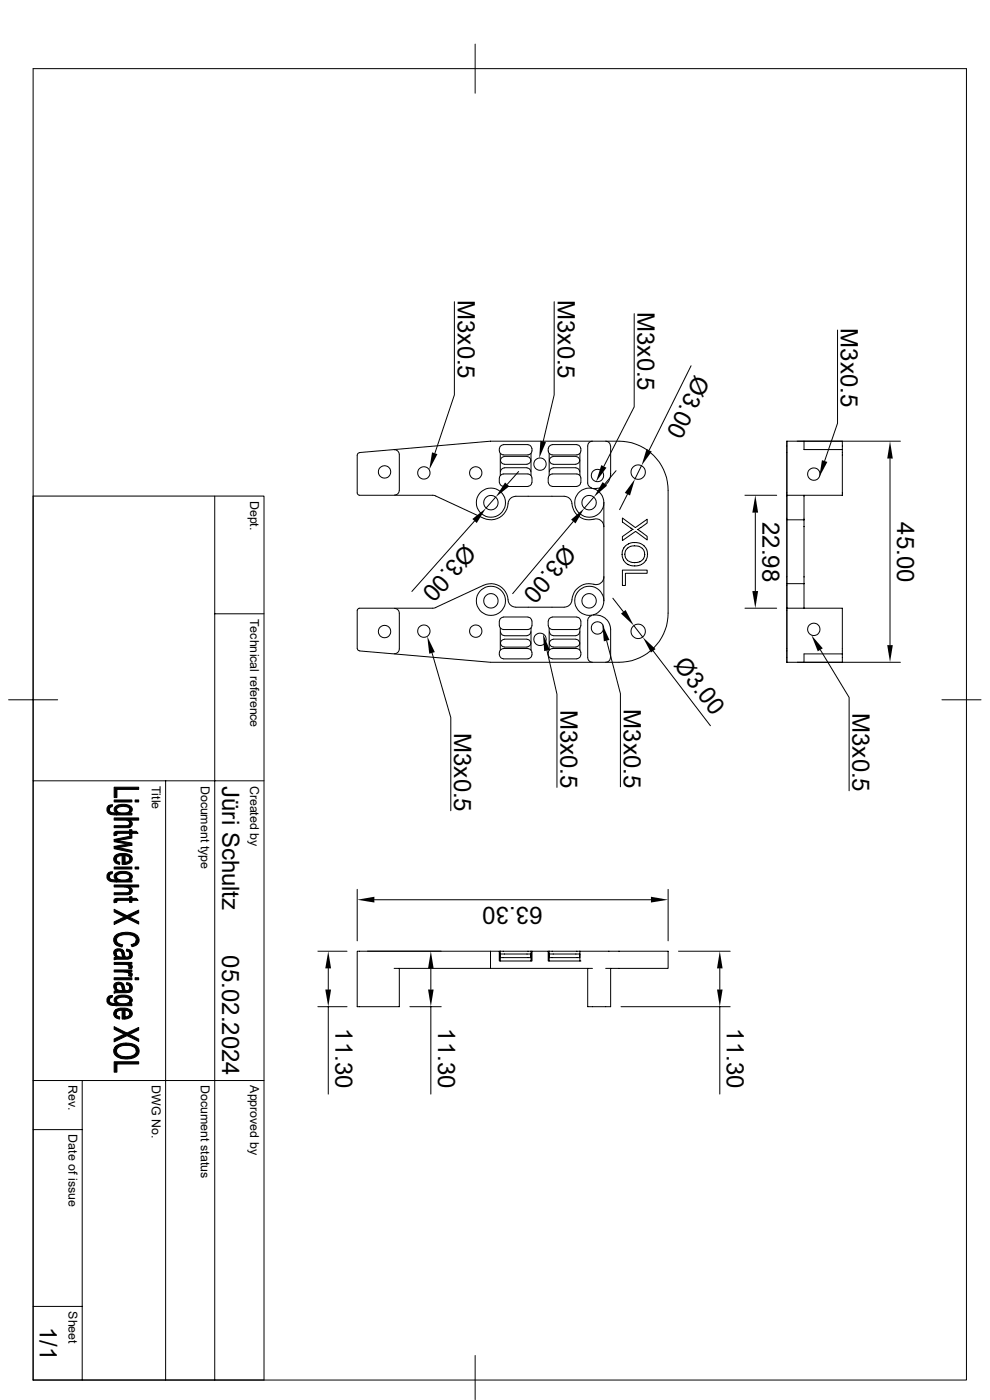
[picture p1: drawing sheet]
<svg xmlns="http://www.w3.org/2000/svg" width="210mm" height="297mm" viewBox="0 0 210 297" stroke-linecap="round" stroke-linejoin="round" font-family="sans-serif">
<g fill="none" stroke="#000" stroke-width=".21">
<path d="M7 14.6h198v278.2h-198zM100.8 9.4v10.4M96.4 64v19.8l-4.2 12.4M117.6 64v19.8l-2.4 9.8M134.5 66.5v19.8l-6.4 12.6M146.6 77.6l-8.9 17.9M177.7 70v19.8l-2.8 8M76.2 96.1l-.3 .1-.1 .4v8l.3 .4 15.8 .1 10.7 4.8M76.2 96l27.9-2.4h21.6a40.2 40.2 0 0 1 7.4 .2 10.5 10.5 0 0 1 8.6 10.2v26.1a10.4 10.4 0 0 1-10.4 10.4h-27.2l-27.9-2.4M83.6 95.4l.8 .3 .3 .7v7.6l-.3 .7-.7 .3M105.9 95.2v.5M106 95.7a.79 .79 0 0 0 .8 .8"/>
<path d="M106.1 96.2v4.6M106.3 97.2l.7-.4 4.8 .1a.8 .8 0 0 1 .8 .8 .8 .8 0 0 1-.8 .8h-4.8a.83 .83 0 0 1-.7-1.3zM106.8 94.4l-.7 .3-.1 .5M106.8 96.5h5.2M106.8 94.3h5.2M107 99.3l-.6 .2-.2 .6M107 99.2h4.8M111.8 99.3l.4 .1 .4 .7M112 94.4l.4 .1 .4 .7M112.6 96.2v4.6M112.8 95.7a.79 .79 0 0 1-.8 .8M112.9 95.2v.5"/>
<path d="M116.3 95.2v.5M116.3 95.7a.79 .79 0 0 0 .8 .8M116.5 96.2v4.6M116.7 97.2l.6-.4 4.9 .1a.83 .83 0 0 1 .8 .8 .83 .83 0 0 1-.8 .8h-4.9a.83 .83 0 0 1-.6-1.3zM117.1 94.4l-.6 .3-.2 .5M117.1 96.5h5.3M117.1 94.3h5.3M117.3 99.3l-.6 .4-.2 .4M117.3 99.2h4.9M122.2 99.3l.4 .1 .4 .7M122.4 94.4l.4 .1 .4 .7M123 96.2v4.6"/>
<path d="M123.2 95.7a.79 .79 0 0 1-.8 .8M123.2 95.2v.5M125.7 93.6l-.7 .3-.3 .7v7.9l.2 .6 .6 .4M128.5 93.6l.7 .3 .3 .7M129.5 94.6v6.2l-.3 1.1-.4 .7-.7 .6-1.1 .4h-1.1M130.7 99.9l-2.4 2.8M136.1 98.8l-1.4 2.8M166.9 93.6h3.7v1.8h8.1M166.9 93.6v1M166.9 93.6l.1 46.9M169.1 93.6h21.9M178.7 93.6v11.5h-11.8v-9.1"/>
<path d="M188.8 97.3v39.6M7 105.2h49v187.6h-49M45.6 105.2v187.6M100.7 110.5l-13.3 15M102.6 109.9a3.7 3.7 0 0 0 5.2-3.4l.3-.5 .4-.5 .9-.2h10.2a1.84 1.84 0 0 1 1.8 2.1 3.7 3.7 0 0 0 5 2.7 1.7 1.7 0 0 1 1.7 1.6M105.2 105.5l-2.1 2.3M105.9 101.4v1M106 102.4l.2 .5 .6 .3M106.8 100.5h5.2M106.8 100.6a.79 .79 0 0 0-.8 .8M106.8 103.2h5.2M110 100l-2.4 2.7"/>
<path d="M112 100.6a.79 .79 0 0 1 .8 .8M112.8 102.4l-.1 .4-.7 .4M112.9 101.4v1M116.3 101.4v1M116.3 102.4l.4 .6 .4 .2M117.1 100.6a.79 .79 0 0 0-.8 .8M117.1 100.5h5.3M117.1 103.2h5.3M121.6 110.6l-12.8 15.3M122.4 100.6a.79 .79 0 0 1 .8 .8M123.2 102.4l-.1 .4-.7 .4M123.2 101.4v1"/>
<path d="M126 105.5l-2 2.3M128.1 106.6v20.9M132 109.9l2.8 2 2.5-1.7v.8l-2 1.4 2 1.4v.8l-2.5-1.9-2.8 2v-.9l2.3-1.5-2.3-1.6zM132.5 116l.5-.4a2.96 2.96 0 0 1 2.4-.4h.1a2.38 2.38 0 0 1 1.5 1.1l.3 .8a2.59 2.59 0 0 1-3.4 2.9l-.5-.2a2.55 2.55 0 0 1-.9-3.8zM133.1 116.3l1-.5 1.5 .2a1.77 1.77 0 0 1 1.1 2l-.1 .3a2.27 2.27 0 0 1-3.9-.1l-.1-.3a1.9 1.9 0 0 1 .5-1.6zM133.1 104.9l-1.7 3.2M158 105.1h6.8M160.2 108.8v16.6M166.9 110.3h3.7M166.9 109.9v13.9M170.6 110.3v1.4M170.6 111.7v10.7"/>
<path d="M170.6 105.1v5.2M170.6 111.7h.1M45.6 130.2h10.4M83.7 129.1l.7 .3 .3 .7v7.6l-.3 .7-.8 .3M91.7 138.5l3.9 13.7v19.8M102.6 124.2l-10.7 4.8-15.8 .1-.3 .4v8l.1 .4 .3 .1M105.9 131.7v1M105.9 138.4v.5M106 132.7a.79 .79 0 0 0 .8 .8l5.2 .1a.87 .87 0 0 0 .8-.9M106 138.9l.2 .6 .6 .2M106.1 133.3v4.6M106.2 134l.2 .6 .6 .2"/>
<path d="M106.8 137.6h5.2M106.8 130.9l-.7 .4-.1 .4M106.8 137.6a.79 .79 0 0 0-.8 .8M106.8 130.9h5.2M106.8 139.8h5.2M107 135.6a.8 .8 0 0 0-.8 .8 .8 .8 0 0 0 .8 .8M107 137.3h4.8M107 135.6h4.8M107 134.9h4.8M111.8 135.6a.8 .8 0 0 1 .8 .8 .8 .8 0 0 1-.8 .8M112 130.9l.6 .3 .2 .5M112 137.6a.79 .79 0 0 1 .8 .8"/>
<path d="M112.6 134l-.2 .6-.6 .2M112.6 133.3v4.6M112.8 138.9l-.2 .6-.6 .2M112.9 131.7v1M112.9 138.4v.5M116 138l2.2 9.3v19.7M116.3 131.7v1M116.3 138.4v.5M116.3 132.7a.87 .87 0 0 0 .8 .9l5.3-.1a.79 .79 0 0 0 .8-.8M116.3 138.9l.4 .7 .4 .1M116.5 133.3v4.6M116.5 134l.3 .6 .5 .2"/>
<path d="M117.1 137.6a.79 .79 0 0 0-.8 .8M117.1 130.9l-.6 .4-.2 .4M117.1 137.6h5.3M117.1 130.9h5.3M117.1 139.8h5.3M117.3 135.6a.8 .8 0 0 0-.8 .8 .8 .8 0 0 0 .8 .8M117.3 137.3h4.9M117.3 135.6h4.9M117.3 134.9h4.9M122.2 135.6a.8 .8 0 0 1 .8 .8 .8 .8 0 0 1-.8 .8M122.4 137.6a.79 .79 0 0 1 .8 .8M122.4 130.9l.5 .3 .3 .5"/>
<path d="M123 134l-.1 .5-.7 .3M123 133.3v4.6M123.2 138.9l-.3 .6-.5 .2M123.2 131.7v1M123.2 138.4v.5M125.5 130.6l-.6 .4-.2 .6v7.9l.3 .7 .7 .3M125.9 130.5l1.4 .1 .8 .3 .7 .7 .5 .8 .2 1v6.1M128.1 122.4a1.66 1.66 0 0 1-2.1 1.6 3.8 3.8 0 0 0-4.7 3.6 1.66 1.66 0 0 1-1.7 1.2h-10.2a1.85 1.85 0 0 1-1.7-2.1 3.6 3.6 0 0 0-5.1-2.5M128.7 135.9l2.9 11.3v19.7M129.5 139.5l-.3 .7-.7 .3M130 126.9l2.2 2.9M132 120.9h5.3v.7h-4.6v2.6h-.7z"/>
<path d="M134.5 132.7l1.9 2.5M138.6 138.1l12.1 15.9M158 129h6.8M166.9 123.8h3.7M166.9 137.5v3h3.7v-1.8h8.1M166.9 129.5v-.5h11.8v11.5M166.9 123.8v.4M170.6 122.4v1.4M170.6 123.8v5.2M170.6 122.4h.1M174 137.9l6.1 10.1v19.8M1.8 148.5h10.4"/>
<path d="M169.1 140.5h21.9M199.8 148.5h8.3M7 165.7h49M35.1 165.7v127.1M75.8 188.7v10.9M79.4 190.9h58.7M141.7 188.7v10.9M67.4 201.8h6.2M67.4 213.6h6.2M69.6 205.4v4.5M69.6 213.6v18.5M78 201.8h15.6"/>
<path d="M83.6 205.4h20.5M87 213.6h6.6M91.4 205.4v4.5M91.4 213.6v18.5M104.1 201.8v3.6h21.6M105.9 201.8v2.1h7v-2.1M106.1 201.8h-30.3v11.8h8.9v-8.2M106.1 201.8h6.5M106.1 202.4h6.5M106.1 201.8v2.1M112.6 201.8h3.9M112.6 202.4v.8h-6.5"/>
<path d="M112.6 201.8v2.1M116.3 201.8v2.1h6.9M116.5 201.8h6.5M116.5 202.4h6.5M116.5 201.8v2.1M123 201.8h18.7v3.6h-13.2M123 202.4v.8h-6.5M123 201.8v2.1M124.7 205.4v8.2h4.8v-8.2M131.7 213.6h23.2M143.9 201.8h11M152.7 205.4v4.5"/>
<path d="M152.7 213.6v18.5M7 239.6h10.4M7 229.2h49M17.4 229.2v63.6M7 277.2h10.4M100.8 287.6v9.3"/>
<circle cx="114.6" cy="98.5" r="1.32"/>
<circle cx="81.6" cy="100.1" r="1.31"/>
<circle cx="89.9" cy="100.3" r="1.32"/>
<circle cx="100.9" cy="100.3" r="1.32"/>
<circle cx="104.1" cy="106.6" r="1.53"/>
<circle cx="104.1" cy="106.6" r="3.1"/>
<circle cx="125" cy="106.6" r="1.53"/>
<circle cx="125" cy="106.6" r="3.1"/>
<circle cx="126.7" cy="100.9" r="1.31"/>
<circle cx="135.4" cy="100.2" r="1.53"/>
<circle cx="172.6" cy="100.6" r="1.32"/>
<circle cx="81.6" cy="134" r="1.32"/>
<circle cx="89.9" cy="133.9" r="1.32"/>
<circle cx="100.9" cy="133.9" r="1.32"/>
<circle cx="104.1" cy="127.5" r="1.53"/>
<circle cx="104.2" cy="127.5" r="3.1"/>
<circle cx="114.6" cy="135.6" r="1.32"/>
<circle cx="125" cy="127.5" r="1.53"/>
<circle cx="125" cy="127.5" r="3.1"/>
<circle cx="126.8" cy="133.2" r="1.32"/>
<circle cx="135.4" cy="134" r="1.53"/>
<circle cx="172.6" cy="133.5" r="1.32"/>
</g>
<g fill="#000" stroke="#000" stroke-width=".21">
<path d="M23.2 170.9l.7-.2-.1 .5a.52 .52 0 0 0-.6 .5z" fill-rule="evenodd"/>
<path d="M22.9 171.1l.3-.2v.9a1.2 1.2 0 0 0 1.5 .7v.4a1.8 1.8 0 0 1-2-.9v-.7z" fill-rule="evenodd"/>
<path d="M24.3 176.6l.5-.2v.8l-.6 .1z" fill-rule="evenodd"/>
<path d="M24.2 175.2h2.7l.4-.2 .2-.3v.8l-.3 .1h-3z" fill-rule="evenodd"/>
<path d="M27.5 171.8v.7z" fill-rule="evenodd"/>
<path d="M24.7 171.8a1.37 1.37 0 0 0 1.8 .7l.7-.2 .3-.4v.6h.5v.4h-3.3z" fill-rule="evenodd"/>
<path d="M24.2 178.1l3.8 .8v.4l-3.8-.7z" fill-rule="evenodd"/>
<path d="M24.2 169.7h3.8v.4h-3.8z" fill-rule="evenodd"/>
<path d="M24.2 178.1l3.8-.8v.5l-3 .6z" fill-rule="evenodd"/>
<path d="M24.2 179.6l2.9-.5 .9 .2-2.9 .5z" fill-rule="evenodd"/>
<path d="M24.5 171.1a2.92 2.92 0 0 1 3.4 .2l.1 .7-.4 .5-.1-.7a1.28 1.28 0 0 0-1.7-.7l-.5 .1-.5 .3-.1 1.4v-.4a.84 .84 0 0 1-.2-1.4z" fill-rule="evenodd"/>
<path d="M27.6 174a.81 .81 0 0 1 .5 .8 .81 .81 0 0 1-.6 .7z" fill-rule="evenodd"/>
<path d="M24.8 176.4h2.7v-.4h.5v.4h.9l.4 .4h-1.3v.4h-.5v-.4h-2.5l-.2 .2z" fill-rule="evenodd"/>
<path d="M24.2 173.5h5.2v.5h-1.8l-.1 1.5v-1l-.4-.4-2.9-.1z" fill-rule="evenodd"/>
<path d="M24.2 167h5.2v.5h-4.6v1.7h-.6z" fill-rule="evenodd"/>
<path d="M28.7 169.7h.7v.4h-.7z" fill-rule="evenodd"/>
<path d="M23.2 185.1l.7-.1-.1 .4a.52 .52 0 0 0-.6 .6z" fill-rule="evenodd"/>
<path d="M22.9 185.3l.3-.2v.9a1.08 1.08 0 0 0 1.5 .6v.5a1.8 1.8 0 0 1-2-.8v-.8z" fill-rule="evenodd"/>
<path d="M24.3 190.8l.5-.2v.8l-.6 .1z" fill-rule="evenodd"/>
<path d="M24.4 181.5l.2-.1v1l.3 .4 .5 .1v.5a1.12 1.12 0 0 1-1.1-.6 1.12 1.12 0 0 1 .1-1.3z" fill-rule="evenodd"/>
<path d="M24.2 192.9l2.7 1.4-.7 .2-2-1z" fill-rule="evenodd"/>
<path d="M24.7 181.3a3.4 3.4 0 0 1 2.8 .1v.8l-.2-.5-.8-.2v1.9h-.6v-1.9l-.8 .2-.4 .2-.1 .4z" fill-rule="evenodd"/>
<path d="M24.2 189.4h2.7l.4-.1 .2-.5v.9l-.2 .1h-3.1z" fill-rule="evenodd"/>
<path d="M27.5 186l.1 .7z" fill-rule="evenodd"/>
<path d="M24.7 186a1.73 1.73 0 0 0 2.3 .6l.3-.2 .2-.3v.6h.5v.4h-3.3z" fill-rule="evenodd"/>
<path d="M24.2 179.6l3.8 .8v.4l-3.8-.8z" fill-rule="evenodd"/>
<path d="M24.2 183.9h3.8v.5h-3.8z" fill-rule="evenodd"/>
<path d="M26.5 181.5v1.5l.9-.4 .1-1.2a1.02 1.02 0 0 1 .5 1.1 1.02 1.02 0 0 1-1 .8l-.5 .1z" fill-rule="evenodd"/>
<path d="M24.5 185.3a2.92 2.92 0 0 1 3.4 .2l.1 .7-.4 .5-.1-.7a1.38 1.38 0 0 0-1.8-.7l-.9 .4-.1 1.4v-.5a.79 .79 0 0 1-.2-1.3z" fill-rule="evenodd"/>
<path d="M27.6 188.2a.84 .84 0 0 1 .5 .8 .84 .84 0 0 1-.6 .7z" fill-rule="evenodd"/>
<path d="M24.8 190.6h2.7v-.4h.5v.4h.9l.4 .4h-1.3v.4h-.5v-.4h-2.6l-.1 .3z" fill-rule="evenodd"/>
<path d="M24.2 187.7h5.2v.5h-1.8l-.1 1.5v-.9l-.3-.5-.9-.1h-2.1z" fill-rule="evenodd"/>
<path d="M24.2 195.6l5.2-2.5v.5l-5.2 2.5z" fill-rule="evenodd"/>
<path d="M27 194.8l.4-.2h.3l1.7 .9v.5z" fill-rule="evenodd"/>
<path d="M28.7 183.9h.7v.5h-.7z" fill-rule="evenodd"/>
<path d="M24.4 198.6a3.9 3.9 0 0 1 4.9 .1 1.24 1.24 0 0 1-.4 1.8v-1.1a1.48 1.48 0 0 0-1.8-1.1h-.2a2.21 2.21 0 0 0-2.2 .9l-.1 1.2a1.33 1.33 0 0 1-.2-1.8z" fill-rule="evenodd"/>
<path d="M23.2 211.3l.7-.1-.1 .4-.4 .2-.2 .4z" fill-rule="evenodd"/>
<path d="M24.6 202.3l.1 .8-.1-.1z" fill-rule="evenodd"/>
<path d="M24.6 209.3l.1 .9-.1-.1z" fill-rule="evenodd"/>
<path d="M22.9 211.5l.3-.2v.9a1.14 1.14 0 0 0 1.5 .7v.5a1.8 1.8 0 0 1-2-.9v-.5z" fill-rule="evenodd"/>
<path d="M24.4 214.3l.2-.1v1l.3 .3 .5 .2v.5a1.12 1.12 0 0 1-1.1-.6 1.12 1.12 0 0 1 .1-1.3z" fill-rule="evenodd"/>
<path d="M24.7 199.4a1.18 1.18 0 0 0 1.3 1l-.1 .5-1.3-.5z" fill-rule="evenodd"/>
<path d="M24.4 201.5a1.52 1.52 0 0 1 1.8 .2l-.1 1.3a1.56 1.56 0 0 0-.8-1.3l-.6 .2-.1 1.1a.97 .97 0 0 1-.2-1.5z" fill-rule="evenodd"/>
<path d="M24.3 208.7a1.33 1.33 0 0 1 1.9 .1l-.1 1.3a1.48 1.48 0 0 0-.9-1.3 .51 .51 0 0 0-.6 .5v.8l-.5-.6z" fill-rule="evenodd"/>
<path d="M24.2 217.8l2.7 1.4-.5 .2-2.2-1z" fill-rule="evenodd"/>
<path d="M24.6 214.2a3.6 3.6 0 0 1 2.9 0v.9l-.2-.6-.8-.2v1.9h-.6v-1.9l-.9 .2-.4 .6z" fill-rule="evenodd"/>
<path d="M27.5 212.2l.1 .7z" fill-rule="evenodd"/>
<path d="M26.9 201.3l.7 .2-.1 .9a.6 .6 0 0 0-.7-.6z" fill-rule="evenodd"/>
<path d="M26.9 208.4l.7 .3-.1 .8a.6 .6 0 0 0-.7-.6z" fill-rule="evenodd"/>
<path d="M24.2 204.2h3.8v.4h-.6v.5l-.1-.3-.6-.2h-2.5z" fill-rule="evenodd"/>
<path d="M24.2 205.8h3.8v.4h-.6v.5a1.13 1.13 0 0 0-1.2-.5h-2z" fill-rule="evenodd"/>
<path d="M24.7 212.3a1.78 1.78 0 0 0 2.4 .5l.4-.5v.6h.5v.5h-3.3z" fill-rule="evenodd"/>
<path d="M24.2 207.4h3.8v.5h-3.8z" fill-rule="evenodd"/>
<path d="M24.7 202.5l.5 .5 .9 .1 .1-1.4 .2 .8a.55 .55 0 0 0 .6 .6 .55 .55 0 0 0 .5-.6l.1-1a1.08 1.08 0 0 1 .4 1.4 1.08 1.08 0 0 1-1.4 .6l-2.4 .1v-.4l.5-.1z" fill-rule="evenodd"/>
<path d="M27.4 204.6a.55 .55 0 0 1 .6 .3 .55 .55 0 0 1-.1 .6l-.6-.1z" fill-rule="evenodd"/>
<path d="M27.4 206.2l.3 .1a.48 .48 0 0 1 .4 .4 .48 .48 0 0 1-.2 .5l-.6-.2z" fill-rule="evenodd"/>
<path d="M24.7 209.6l.5 .5h.9l.1-1.3 .2 .7a.56 .56 0 0 0 .5 .7 .56 .56 0 0 0 .6-.5l.1-1a1.08 1.08 0 0 1 .4 1.3 1.08 1.08 0 0 1-1.3 .6l-2.5 .1v-.4l.5-.1z" fill-rule="evenodd"/>
<path d="M24.5 211.6a2.92 2.92 0 0 1 3.4 .2l.1 .7-.4 .4-.1-.7a1.61 1.61 0 0 0-2.1-.6l-.4 .2-.3 .3v1.3v-.5a.79 .79 0 0 1-.2-1.3z" fill-rule="evenodd"/>
<path d="M26.5 214.3v1.4h.3l.4-.1 .3-.4v-1a1.07 1.07 0 0 1 .5 1.2 1.07 1.07 0 0 1-1.1 .8h-.4z" fill-rule="evenodd"/>
<path d="M27.8 200.4l.8-.3 .3-.7v1.1l-.9 .3z" fill-rule="evenodd"/>
<path d="M24.2 220.4l5.2-2.4v.5l-5.2 2.5z" fill-rule="evenodd"/>
<path d="M28.7 207.4h.7v.5h-.7z" fill-rule="evenodd"/>
<path d="M24.6 221.9h.1a4 4 0 0 1 4.3 0l-.1 1.1a1.84 1.84 0 0 0-2.3-1.2 1.55 1.55 0 0 0-1.9 1.2z" fill-rule="evenodd"/>
<path d="M27 219.7l.4-.3 .3 .1 1.7 .9v.5z" fill-rule="evenodd"/>
<path d="M24.2 225.3h5.2v.4h-4.6v1.8h-.6z" fill-rule="evenodd"/>
<path d="M24.4 222.1l.2-.2 .1 1.1a1.74 1.74 0 0 0 2.3 1.2 1.62 1.62 0 0 0 1.9-1.2l.1-1.1a1.45 1.45 0 0 1 .4 1.6 1.45 1.45 0 0 1-1.3 1l-.8 .1a2.66 2.66 0 0 1-3.2-1.4v-.5z" fill-rule="evenodd"/>
</g>
<g fill="#000">
<path d="M91.7 96l1.1 .4-1.7 3.3zM114.6 93.5l1.2 .3-1.4 3.4zM127.6 98.7l1.1 .5-2.3 3zM137.2 95.2l1.1 .6-2.2 3zM174.4 97.6l1.1 .4-1.7 3.3zM188.8 93.6l.6 3.7h-1.2zM100.2 110.1l2.9-2.3-2 3.2zM107.1 102.4l.9 .8-2.8 2.3zM121.2 110.2l2.8-2.4-1.9 3.2zM127.8 102.3l1 .7-2.8 2.5zM134.7 101.6l-1.1 3.5-1.1-.5zM160.2 105.1l.6 3.7h-1.2z"/>
<path d="M90.6 135l1.6 3.3-1.1 .4zM115.2 134.5l1.4 3.4-1.2 .2zM127.8 132.4l1.5 3.4-1.2 .3zM131.7 130.2l1-.8 1.8 3.3zM136.4 135.2l2.7 2.5-1 .7zM159.6 125.4h1.2l-.6 3.6zM172.1 134.7l2.4 2.8-1 .7zM188.2 136.9h1.2l-.6 3.6zM75.8 190.9l3.6-.7v1.3zM138.1 190.2l3.6 .7-3.6 .6zM69.6 201.8l.6 3.6h-1.2zM69 209.9h1.2l-.6 3.7z"/>
<path d="M91.4 201.8l.6 3.6h-1.2zM90.8 209.9h1.2l-.6 3.7zM152.7 201.8l.6 3.6h-1.2zM152.1 209.9h1.2l-.6 3.7z"/>
</g>
<g font-size="5.1">
<text x="97.1" y="63.6" transform="rotate(90 97.1 63.6)">M3x0.5</text>
<text x="118.3" y="63.6" transform="rotate(90 118.3 63.6)">M3x0.5</text>
<text x="135.3" y="66.2" transform="rotate(90 135.3 66.2)">M3x0.5</text>
<text x="178.4" y="69.6" transform="rotate(90 178.4 69.6)">M3x0.5</text>
<text x="147.5" y="79.4" transform="rotate(116 147.5 79.4)">Ø3.00</text>
<text x="161.8" y="110.7" transform="rotate(90 161.8 110.7)">22.98</text>
<text x="190.3" y="110.8" transform="rotate(90 190.3 110.8)">45.00</text>
<text x="98.6" y="115.3" transform="rotate(132 98.6 115.3)">Ø3.00</text>
<text x="119.7" y="115.4" transform="rotate(130 119.7 115.4)">Ø3.00</text>
<text x="142.8" y="141" transform="rotate(53 142.8 141)">Ø3.00</text>
<text x="96.4" y="155.5" transform="rotate(90 96.4 155.5)">M3x0.5</text>
<text x="118.9" y="150.5" transform="rotate(90 118.9 150.5)">M3x0.5</text>
<text x="132.3" y="150.5" transform="rotate(90 132.3 150.5)">M3x0.5</text>
<text x="180.8" y="151.3" transform="rotate(90 180.8 151.3)">M3x0.5</text>
<text x="47.1" y="166.7" transform="rotate(90 47.1 166.7)">Jüri Schultz</text>
<text x="115.1" y="192.4" transform="rotate(-180 115.1 192.4)">63.30</text>
<text x="47.1" y="202.7" transform="rotate(90 47.1 202.7)">05.02.2024</text>
<text x="71.2" y="218.1" transform="rotate(90 71.2 218.1)">11.30</text>
<text x="92.9" y="218.1" transform="rotate(90 92.9 218.1)">11.30</text>
<text x="154.2" y="218.1" transform="rotate(90 154.2 218.1)">11.30</text>
<text x="8.4" y="281.4" transform="rotate(90 8.4 281.4)">1/1</text>
</g>
<g font-size="2.6">
<text x="53.1" y="106.3" transform="rotate(90 53.1 106.3)">Dept.</text>
<text x="53.1" y="131.3" transform="rotate(90 53.1 131.3)">Technical reference</text>
<text x="32.2" y="166.7" transform="rotate(90 32.2 166.7)">Title</text>
<text x="42.6" y="166.7" transform="rotate(90 42.6 166.7)">Document type</text>
<text x="53.1" y="166.7" transform="rotate(90 53.1 166.7)">Created by</text>
<text x="14.5" y="230.2" transform="rotate(90 14.5 230.2)">Rev.</text>
<text x="32.2" y="230.2" transform="rotate(90 32.2 230.2)">DWG No.</text>
<text x="42.6" y="230.2" transform="rotate(90 42.6 230.2)">Document status</text>
<text x="53.1" y="230.2" transform="rotate(90 53.1 230.2)">Approved by</text>
<text x="14.5" y="240.7" transform="rotate(90 14.5 240.7)">Date of issue</text>
<text x="14.5" y="278.2" transform="rotate(90 14.5 278.2)">Sheet</text>
</g>
</svg>
